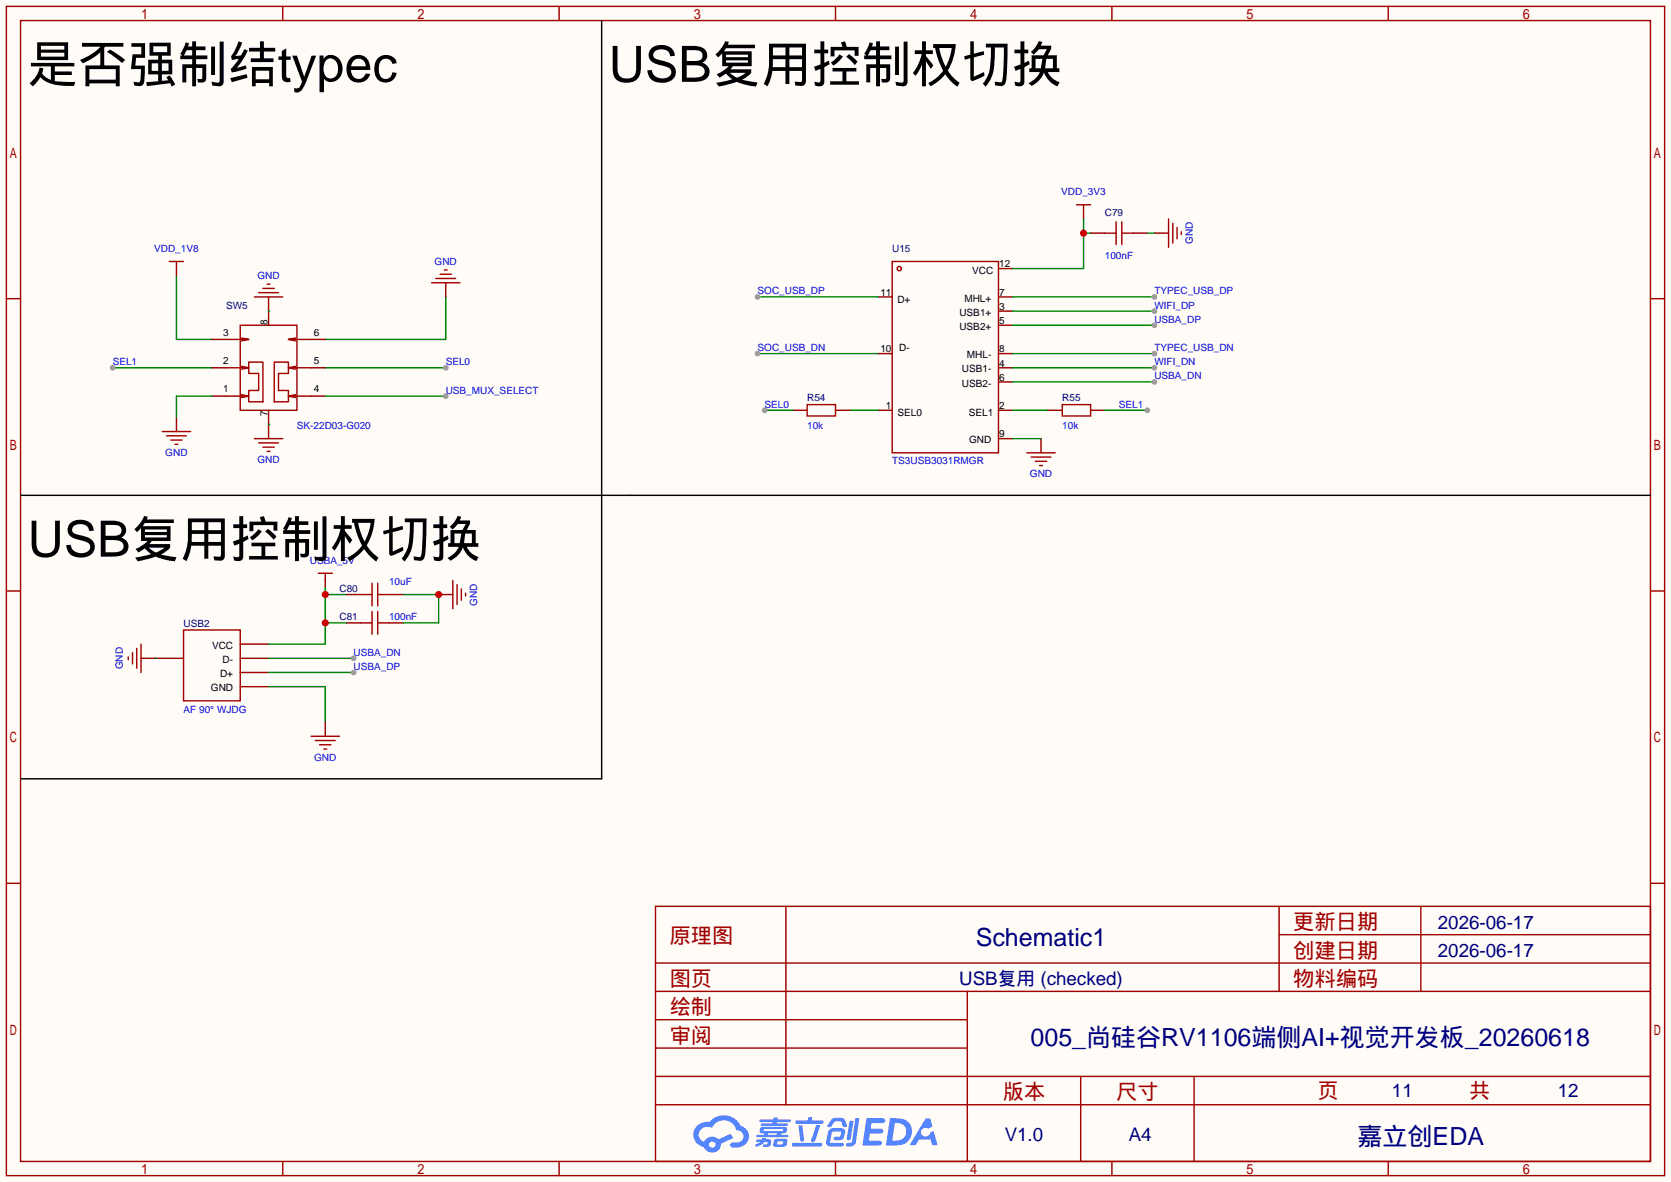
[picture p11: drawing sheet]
<svg xmlns="http://www.w3.org/2000/svg" width="299mm" height="212mm" viewBox="0 0 299 212" stroke-linecap="round" stroke-linejoin="round" font-family="sans-serif">
<path d="M0 0h299.5v211.8h-299.5z" fill="#fffcf7"/>
<g fill="none" stroke="#a10000" stroke-width=".25">
<path d="M1.1 1.1h297.2v209.6h-297.2zM3.7 3.7h292.1v204.5h-292.1zM50.7 1.1v2.6M100.2 1.1v2.6M149.7 1.1v2.6M199.3 1.1v2.6M248.8 1.1v2.6M1.1 53.5h2.6M295.8 53.5h2.5M1.1 105.9h2.6M295.8 105.9h2.5M1.1 158.3h2.6"/>
<path d="M295.8 158.3h2.5M117.5 162.4h178.3v45.8h-178.3zM117.5 177.7h178.3M117.5 172.6h178.3M140.8 162.4v35.6M173.4 177.7v30.5M229.2 162.4v15.3M229.2 167.5h66.6M254.6 162.4v15.3M117.5 182.8h55.9M117.5 198h178.3M117.5 192.9h178.3"/>
<path d="M117.5 187.8h55.9M193.7 192.9v15.3M214 192.9v15.3M50.7 208.2v2.5M100.2 208.2v2.5M149.7 208.2v2.5M199.3 208.2v2.5M248.8 208.2v2.5"/>
</g>
<g fill="#5487ff">
<path d="M155.3 200.4h2.1a.97 .97 0 0 1 1.3 .4 .53 .53 0 0 1-.7 .5h-1.8l-.2 1h1.9a.43 .43 0 0 1 .4 .5 .43 .43 0 0 1-.5 .3h-1.9l-.2 1.3h1.7a.45 .45 0 0 1 .6 .2 .45 .45 0 0 1-.2 .6l-3.2 .1z"/>
<path d="M165.9 200.5h.8l.4 1.4-.7 .4a.82 .82 0 0 0-1.2 .1 .82 .82 0 0 0 .1 1.1 .82 .82 0 0 0 1.2 0l.2-.5 .6-.3 .7 2.5h-.9l-.3-1h-2.1l-.6 1h-1.1z"/>
<path d="M152.2 200.9h.8l-.5 3.2a.36 .36 0 0 1-.4 .3 .36 .36 0 0 1-.3-.4z"/>
<path d="M153.3 200.4h.7l-.6 4.3a1.13 1.13 0 0 1-1.8 .6l.2-.4 .7-.1 .2-.2z"/>
<path d="M149 200.7l.6-.4h1a.77 .77 0 0 1 .9 .6l.3 .9-.2 .2h-.5l-.4-1h-.9a1.3 1.3 0 0 0-.8 .9l-.6 .1-.2-.2z"/>
<path d="M148.6 202.5l.5-.3h1.7a.66 .66 0 0 1 .6 .9l-.1 .4a.81 .81 0 0 1-.9 .9h-.7a.32 .32 0 0 1-.3-.4 .32 .32 0 0 1 .4-.3h.7l.3-.9-1.7 .1-.3 1.9h2.1a.32 .32 0 0 1 .4 .4 .32 .32 0 0 1-.4 .3l-2.3-.1-.5-.3v-.5z"/>
<path d="M142 204.8h5a.33 .33 0 0 1 .3 .4 .33 .33 0 0 1-.3 .3h-4.9l-.2-.2z"/>
<path d="M146.3 201.6h.7l-1 2.9a.36 .36 0 0 1-.4 .2 .36 .36 0 0 1-.3-.3z"/>
<path d="M143.1 201.7h.7l.3 2.6a.34 .34 0 0 1-.3 .3 .34 .34 0 0 1-.4-.2z"/>
<path d="M142.6 200.8h2.2l.1-.4 .1-.2h.6l-.1 .6h1.8a.32 .32 0 0 1 .3 .3 .32 .32 0 0 1-.4 .3h-4.5l-.1-.1z"/>
<path d="M135.6 204.2h.9l.1-.2 .7-.1-.1 .3h.9a.82 .82 0 0 1-.6 1.3h-.7v-.4l.7-.1v-.3h-.5l-.5 .4-1 .4-.2-.4 1-.4h-.8z"/>
<path d="M136.1 200.6h2.5v-.3h.8l-.1 .3h2.2l.2 .3-.2 .2h-2.3v.3h1.8l.2 .2-.2 .2h-4.5l-.2-.2 .1-.2h2l.1-.3h-2.3l-.1-.2z"/>
<path d="M159.5 200.4l-.7 4.9h1.6a2.47 2.47 0 0 0 2.9-1.7 2.47 2.47 0 0 0-1.4-3zM160.4 201.3a1.61 1.61 0 0 1 2 1.4 1.61 1.61 0 0 1-1.8 1.7h-.7z"/>
<path d="M136.3 202.2a.55 .55 0 0 0-.2 .7 .55 .55 0 0 0 .7 .2l.1 .3h-1.3v.4h5.5l.2-.2-.2-.2h-1.2l.2-.3a.7 .7 0 0 0 .8-.2 .7 .7 0 0 0 0-.9h-4.1zM136.9 202.4h3.3l.2 .1-.2 .2h-3.2l-.2-.1zM137.6 203.1h1.7l-.2 .3h-1.4z"/>
<path d="M138.8 204.3a1.05 1.05 0 0 0-.1 1.2 2.91 2.91 0 0 0 2.2-.2 .98 .98 0 0 0 0-1.2h-1.6zM139.4 204.6l.8-.1 .1 .1v.3l-.2 .2h-.8z"/>
<path d="M125 201.7a2.23 2.23 0 0 0-.7 2.3 2.23 2.23 0 0 0 1.8 1.6 1.58 1.58 0 0 0 1.8 .9 1.58 1.58 0 0 0 1.3-1.5l2.2-1-.5-.8-2.1 1a1.65 1.65 0 0 0-2.6 .5 1.45 1.45 0 0 1-.8-2 1.45 1.45 0 0 1 2-.7l.2 .1a2.3 2.3 0 0 1 2.3-1.3 2.3 2.3 0 0 1 2.1 1.7 1.12 1.12 0 0 1 1.2 1.1 1.12 1.12 0 0 1-1.1 1.2h-.7a.45 .45 0 0 0-.6 .3 .45 .45 0 0 0 .5 .6 2.26 2.26 0 0 0 2.9-2.5 2.04 2.04 0 0 0-1.5-1.4 3.3 3.3 0 0 0-5.5-.7l-1.2 .1zM127.1 205.2a.57 .57 0 0 1 1.1 0 .57 .57 0 0 1-1.1 0z"/>
</g>
<g fill="none" stroke="#a10000" stroke-width=".25">
<path d="M159.9 46.9h19v34.3h-19z"/>
<circle cx="161.2" cy="48.1" r=".38"/>
</g>
<path d="M157.4 53.2h2.5M178.9 55.8h2.6M178.9 58.3h2.6M178.9 53.2h2.6M178.9 48.1h2.6M157.4 73.5h2.5M157.4 63.4h2.5M178.9 73.5h2.6M178.9 65.9h2.6M178.9 68.5h2.6M178.9 63.4h2.6M178.9 78.6h2.6" fill="none" stroke="#870000" stroke-width=".25"/>
<path d="M58.3 65.9h21.6" fill="none" stroke="#008700" stroke-width=".25"/>
<circle cx="79.9" cy="65.9" r=".51" fill="#999"/>
<path d="M20.2 65.9h17.8" fill="none" stroke="#008700" stroke-width=".25"/>
<circle cx="20.2" cy="65.9" r=".51" fill="#999"/>
<path d="M31.6 49.4v11.4h6.4M48.1 55.8h.1M79.9 53.2v7.6h-21.6M48.1 76.1h.1M137 73.5h5.1M152.3 73.5h5.1M181.5 73.5h6.3" fill="none" stroke="#008700" stroke-width=".25"/>
<g fill="none" stroke="#870000" stroke-width=".25">
<path d="M31.6 48.1v1.3M48.1 53.2v5.1M79.9 50.7v2.5M38 71h2.5M38 65.9h2.5M38 60.8h2.5M48.1 73.5v5.1M55.8 71h2.5M55.8 65.9h2.5M55.8 60.8h2.5M142.1 73.5h2.6M149.7 73.5h2.6"/>
<path d="M187.8 73.5h2.6M195.5 73.5h2.5M58.3 104v1.3"/>
</g>
<g fill="none" stroke="#a10000" stroke-width=".25">
<path d="M30.4 46.9h2.5M31.6 46.9v1.2M43.1 58.3h10.1v15.2h-10.1zM45.6 53.2h5.1M46.4 52.5h3.5M47.1 51.7h2M47.9 50.9h.5M77.3 50.7h5.1M78.1 49.9h3.6M78.9 49.1h2M79.6 48.4h.5M43.3 70.7l1.3 .3h-4.1"/>
<path d="M43.3 65.7l1.3 .2h-4.1M43.3 60.6l1.3 .2h-4.1M44.6 64.9h2.5v7.1h-2.5v-2h1.8v-3.1h-1.8zM44.6 71l-1.3 .2M44.6 65.9l-1.3 .3M44.6 60.8l-1.3 .3M45.6 78.6h5.1M46.4 79.4h3.5M49.1 64.9h2.6v2h-1.8v3.1h1.8v2h-2.6zM51.7 71l1.3 .2M51.7 65.9l1.3 .3M51.7 60.8l1.3 .3"/>
<path d="M53 70.7l-1.3 .3h4.1M53 65.7l-1.3 .2h4.1M53 60.6l-1.3 .2h4.1M144.7 72.5h5v2h-5zM190.4 72.5h5.1v2h-5.1zM47.1 80.1h2M47.9 80.9h.5M57 102.7h2.6M58.3 102.7v1.3"/>
</g>
<circle cx="137" cy="73.5" r=".51" fill="#999"/>
<path d="M198 73.5h7.6" fill="none" stroke="#008700" stroke-width=".25"/>
<circle cx="205.6" cy="73.5" r=".51" fill="#999"/>
<path d="M200 39.8v4M201 39.8v4M198 41.8h2M201 41.8h2.1M29.1 77.3h5.1M29.8 78.1h3.6M30.6 78.9h2M31.4 79.6h.5M64.6 111.6h2.1M66.7 109.6v4.1M67.7 109.6v4.1M67.7 111.6h2" fill="none" stroke="#a10000" stroke-width=".25"/>
<path d="M195.5 41.8h2.5M203.1 41.8h2.5M31.6 74.8v2.5M62.1 111.6h2.5M69.7 111.6h2.6" fill="none" stroke="#870000" stroke-width=".25"/>
<path d="M38 71h-6.4v3.8M58.3 71h21.6" fill="none" stroke="#008700" stroke-width=".25"/>
<circle cx="79.9" cy="71" r=".51" fill="#999"/>
<path d="M135.8 53.2h21.6" fill="none" stroke="#008700" stroke-width=".25"/>
<circle cx="135.8" cy="53.2" r=".51" fill="#999"/>
<path d="M135.8 63.4h21.6" fill="none" stroke="#008700" stroke-width=".25"/>
<circle cx="135.8" cy="63.4" r=".51" fill="#999"/>
<path d="M25.3 118h7.6M43.1 118h5M43.1 115.4h5M43.1 123.1h5M43.1 120.5h5" fill="none" stroke="#870000" stroke-width=".25"/>
<path d="M23 117.7v.5M23.7 117v2M24.5 116.2v3.6M25.3 115.4v5.1M32.9 112.9h10.2v12.7h-10.2z" fill="none" stroke="#a10000" stroke-width=".25"/>
<path d="M27.8 118h.1M58.3 105.3v10.1h-10.2M58.3 111.6h3.8M58.3 106.6h3.8" fill="none" stroke="#008700" stroke-width=".25"/>
<g fill="#c00">
<circle cx="58.3" cy="111.6" r=".63"/>
<circle cx="58.3" cy="106.6" r=".63"/>
</g>
<path d="M48.1 118h15.3" fill="none" stroke="#008700" stroke-width=".25"/>
<circle cx="63.4" cy="118" r=".51" fill="#999"/>
<path d="M194.2 39.2v8.9h-12.7M194.2 41.8h1.3M48.1 123.1h10.2v6.3" fill="none" stroke="#008700" stroke-width=".25"/>
<path d="M194.2 38v1.2M62.1 106.6h2.5M69.7 106.6h2.6M78.6 106.6h2.6M58.3 129.4v2.6" fill="none" stroke="#870000" stroke-width=".25"/>
<g fill="none" stroke="#a10000" stroke-width=".25">
<path d="M192.9 36.7h2.6M194.2 36.7v1.3M64.6 106.6h2.1M66.7 104.5v4.1M67.7 104.5v4.1M67.7 106.6h2M81.2 104v5.1M81.9 104.8v3.5M82.7 105.5v2.1M83.4 106.3v.5M55.8 132h5M56.5 132.7h3.6"/>
<path d="M57.3 133.5h2M58 134.2h.5"/>
</g>
<circle cx="194.2" cy="41.8" r=".63" fill="#c00"/>
<path d="M206.9 41.8h2.5" fill="none" stroke="#870000" stroke-width=".25"/>
<path d="M209.4 39.2v5.1M210.2 40v3.6M210.9 40.8v2M211.7 41.5v.5" fill="none" stroke="#a10000" stroke-width=".25"/>
<path d="M181.5 53.2h25.4M205.6 41.8h1.3" fill="none" stroke="#008700" stroke-width=".25"/>
<path d="M107.8 3.7v135.9h-104.1M3.7 88.8h292.1" fill="none" stroke="#000" stroke-width=".25"/>
<circle cx="206.9" cy="53.2" r=".51" fill="#999"/>
<path d="M181.5 55.8h25.4" fill="none" stroke="#008700" stroke-width=".25"/>
<circle cx="206.9" cy="55.8" r=".51" fill="#999"/>
<path d="M181.5 58.3h25.4" fill="none" stroke="#008700" stroke-width=".25"/>
<circle cx="206.9" cy="58.3" r=".51" fill="#999"/>
<path d="M181.5 63.4h25.4" fill="none" stroke="#008700" stroke-width=".25"/>
<circle cx="206.9" cy="63.4" r=".51" fill="#999"/>
<path d="M181.5 65.9h25.4" fill="none" stroke="#008700" stroke-width=".25"/>
<circle cx="206.9" cy="65.9" r=".51" fill="#999"/>
<path d="M181.5 68.5h25.4" fill="none" stroke="#008700" stroke-width=".25"/>
<circle cx="206.9" cy="68.5" r=".51" fill="#999"/>
<path d="M72.3 106.6h6.3v5h-6.3" fill="none" stroke="#008700" stroke-width=".25"/>
<circle cx="78.6" cy="106.6" r=".63" fill="#c00"/>
<path d="M48.1 120.5h15.3" fill="none" stroke="#008700" stroke-width=".25"/>
<circle cx="63.4" cy="120.5" r=".51" fill="#999"/>
<path d="M186.6 78.6v2.6" fill="none" stroke="#870000" stroke-width=".25"/>
<path d="M184 81.2h5.1M184.8 81.9h3.5M185.5 82.7h2.1M186.3 83.4h.5" fill="none" stroke="#a10000" stroke-width=".25"/>
<path d="M181.5 78.6h5.1" fill="none" stroke="#008700" stroke-width=".25"/>
<g font-size="9">
<text x="5" y="14.7">是否强制结typec</text>
<text x="109.1" y="14.7">USB复用控制权切换</text>
<text x="5" y="99.8">USB复用控制权切换</text>
</g>
<g font-size="4.5" fill="#000080">
<text x="174.9" y="169.6">Schematic1</text>
<text x="184.7" y="187.4">005_尚硅谷RV1106端侧AI+视觉开发板_20260618</text>
<text x="243.3" y="205.2">嘉立创EDA</text>
</g>
<g font-size="3.8" fill="#a00000">
<text x="231.8" y="166.5">更新日期</text>
<text x="120" y="169.1">原理图</text>
<text x="231.8" y="171.6">创建日期</text>
<text x="120" y="176.7">图页</text>
<text x="231.8" y="176.7">物料编码</text>
<text x="120" y="181.8">绘制</text>
<text x="120" y="186.9">审阅</text>
<text x="179.7" y="197">版本</text>
<text x="200" y="197">尺寸</text>
<text x="236.1" y="196.8">页</text>
<text x="263.3" y="196.8">共</text>
</g>
<g font-size="3.4" fill="#000080">
<text x="257.7" y="166.4">2026-06-17</text>
<text x="257.7" y="171.5">2026-06-17</text>
<text x="171.9" y="176.6">USB复用 (checked)</text>
<text x="249.5" y="196.7">11</text>
<text x="279.2" y="196.7">12</text>
<text x="180.1" y="204.5">V1.0</text>
<text x="202.3" y="204.5">A4</text>
</g>
<g font-size="1.8" fill="#00f">
<text x="190.2" y="35">VDD_3V3</text>
<text x="27.6" y="45.1">VDD_1V8</text>
<text x="77.9" y="47.4">GND</text>
<text x="198" y="46.4">100nF</text>
<text x="213.8" y="43.8" transform="rotate(-90 213.8 43.8)">GND</text>
<text x="46.1" y="50">GND</text>
<text x="135.8" y="52.8">SOC_USB_DP</text>
<text x="206.9" y="52.8">TYPEC_USB_DP</text>
<text x="206.9" y="55.3">WIFI_DP</text>
<text x="206.9" y="57.8">USBA_DP</text>
<text x="20.2" y="65.5">SEL1</text>
<text x="79.9" y="65.5">SEL0</text>
<text x="135.8" y="62.9">SOC_USB_DN</text>
<text x="206.9" y="62.9">TYPEC_USB_DN</text>
<text x="206.9" y="65.5">WIFI_DN</text>
<text x="79.9" y="70.5">USB_MUX_SELECT</text>
<text x="206.9" y="68">USBA_DN</text>
<text x="53.2" y="76.9">SK-22D03-G020</text>
<text x="137" y="73.1">SEL0</text>
<text x="144.7" y="76.9">10k</text>
<text x="190.4" y="76.9">10k</text>
<text x="200.5" y="73.1">SEL1</text>
<text x="29.6" y="81.7">GND</text>
<text x="46.1" y="83">GND</text>
<text x="159.9" y="83.2">TS3USB3031RMGR</text>
<text x="184.6" y="85.5">GND</text>
<text x="55.5" y="101">USBA_5V</text>
<text x="69.7" y="104.8">10uF</text>
<text x="69.7" y="111.2">100nF</text>
<text x="85.5" y="108.5" transform="rotate(-90 85.5 108.5)">GND</text>
<text x="22" y="120" transform="rotate(-90 22 120)">GND</text>
<text x="63.4" y="117.5">USBA_DN</text>
<text x="63.4" y="120.1">USBA_DP</text>
<text x="32.9" y="127.7">AF 90° WJDG</text>
<text x="56.3" y="136.3">GND</text>
</g>
<g font-size="1.8" fill="#000080">
<text x="198" y="38.8">C79</text>
<text x="159.9" y="45.1">U15</text>
<text x="40.5" y="55.3">SW5</text>
<text x="144.7" y="71.8">R54</text>
<text x="190.4" y="71.8">R55</text>
<text x="60.8" y="106.1">C80</text>
<text x="32.9" y="112.5">USB2</text>
<text x="60.8" y="111.2">C81</text>
</g>
<g font-size="1.8">
<text x="179.1" y="47.9">12</text>
<text x="157.8" y="53">11</text>
<text x="174.2" y="49.2">VCC</text>
<text x="179.1" y="53">7</text>
<text x="47.9" y="58.3" transform="rotate(-90 47.9 58.3)">8</text>
<text x="160.8" y="54.3">D+</text>
<text x="171.9" y="56.6">USB1+</text>
<text x="171.9" y="59.1">USB2+</text>
<text x="172.8" y="54">MHL+</text>
<text x="179.1" y="55.5">3</text>
<text x="179.1" y="58.1">5</text>
<text x="40" y="65.2">2</text>
<text x="40" y="60.1">3</text>
<text x="56.2" y="65.2">5</text>
<text x="56.2" y="60.1">6</text>
<text x="157.8" y="63.2">10</text>
<text x="161.2" y="62.9">D-</text>
<text x="173.3" y="64.2">MHL-</text>
<text x="179.1" y="65.7">4</text>
<text x="179.1" y="63.2">8</text>
<text x="40" y="70.3">1</text>
<text x="56.2" y="70.3">4</text>
<text x="172.4" y="66.7">USB1-</text>
<text x="172.4" y="69.3">USB2-</text>
<text x="179.1" y="68.2">6</text>
<text x="47.9" y="74.5" transform="rotate(-90 47.9 74.5)">7</text>
<text x="158.8" y="73.3">1</text>
<text x="160.8" y="74.6">SEL0</text>
<text x="173.6" y="74.6">SEL1</text>
<text x="179.1" y="73.3">2</text>
<text x="173.7" y="79.4">GND</text>
<text x="179.1" y="78.4">9</text>
<text x="38" y="116.2">VCC</text>
<text x="39.9" y="118.8">D-</text>
<text x="37.8" y="123.9">GND</text>
<text x="39.4" y="121.3">D+</text>
</g>
</svg>
